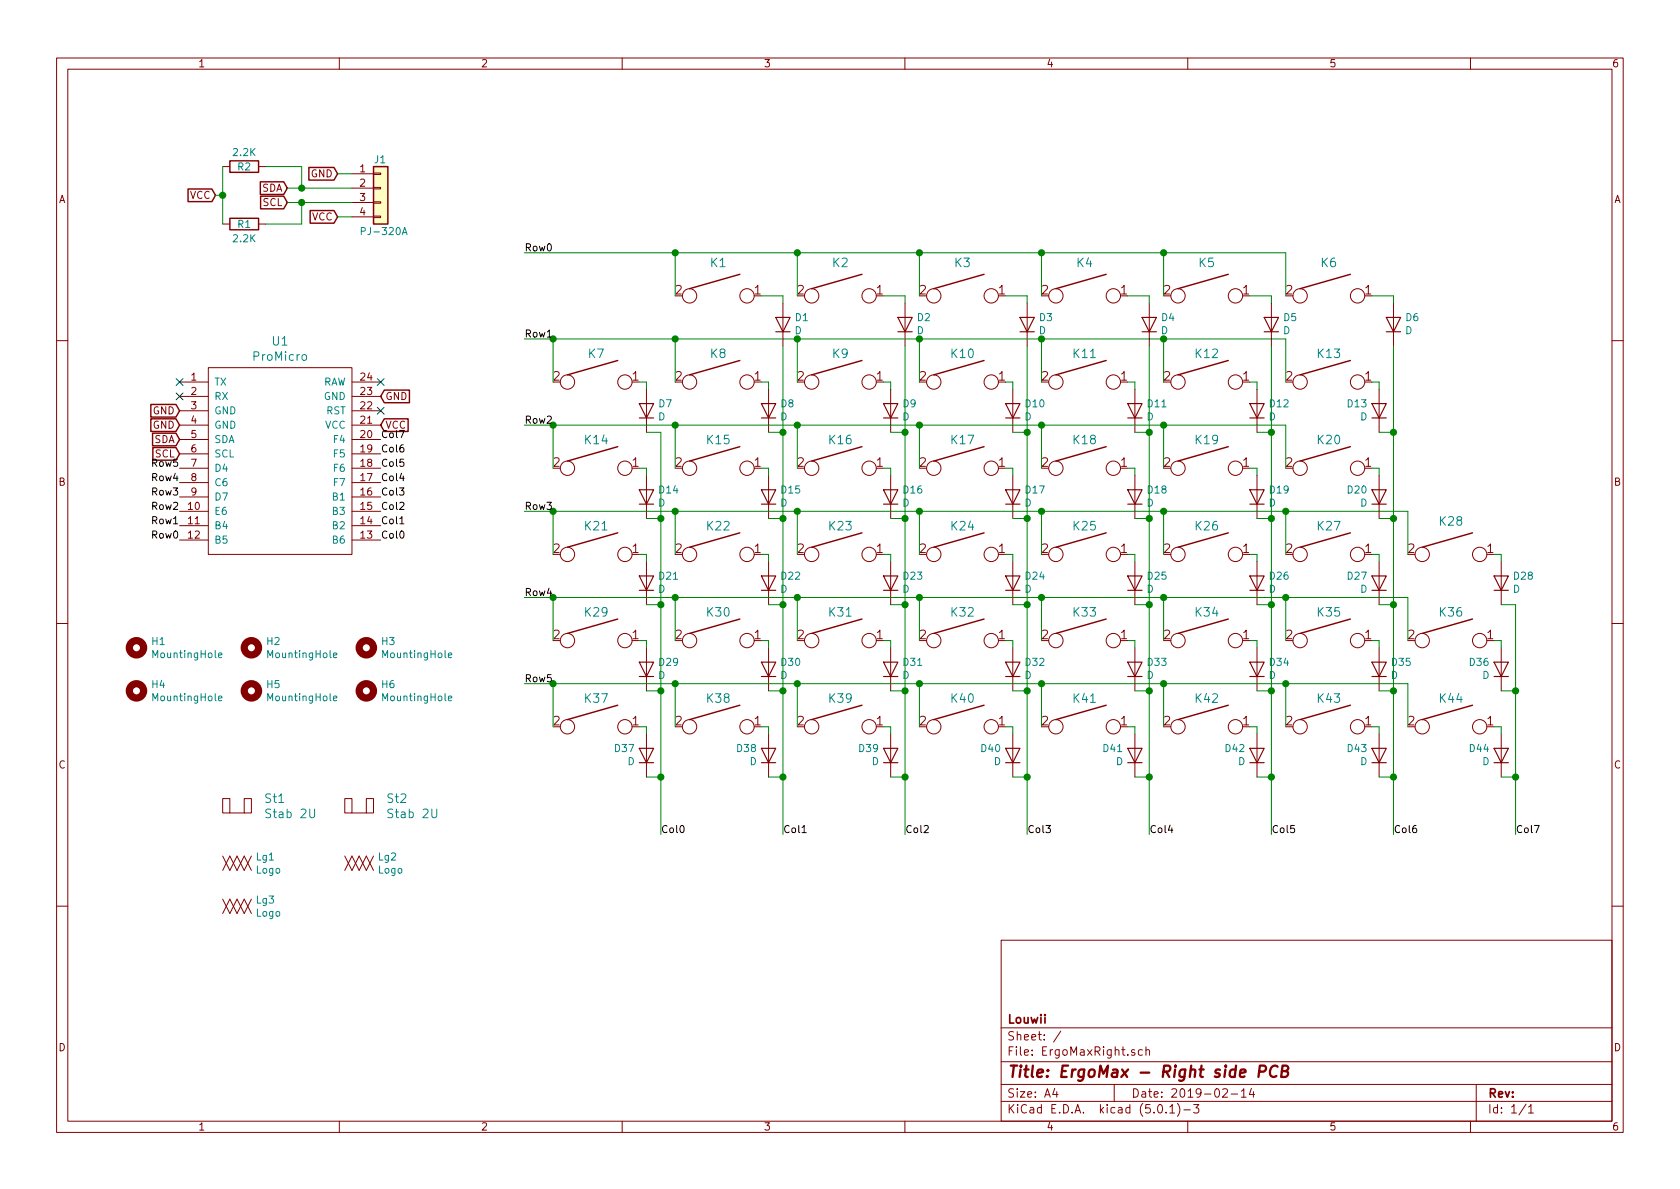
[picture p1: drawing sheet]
<svg xmlns="http://www.w3.org/2000/svg" width="297mm" height="210mm" viewBox="0 0 297 210" stroke-linecap="round" stroke-linejoin="round" font-family="sans-serif">
<g fill="none" stroke="#840000" stroke-width=".18">
<path d="M10 10.3h277v189.9h-277zM12 12.2h273v186.1h-273zM60 10.3v1.9M110 10.3v1.9M160 10.3v1.9M210 10.3v1.9M260 10.3v1.9M39.4 39.6h1.2M39.4 29.5h1.2M45.7 39.6h1.3M45.7 29.5h1.3M62.2 30.7h3.8"/>
<path d="M62.2 33.3h3.8M62.2 35.8h3.8M62.2 38.3h3.8M66 38.2h1.3v.3h-1.3zM66 35.7h1.3v.2h-1.3zM66 33.1h1.3v.3h-1.3zM66 30.6h1.3v.3h-1.3zM138.4 53.6v7.6M160 53.6v7.6M181.6 53.6v7.6M203.2 53.6v7.6M224.8 53.6v7.6"/>
<path d="M246.4 53.6v7.6M10 60.2h2M31.7 67.6h5.1M31.7 70.1h5.1M31.7 72.6h5.1M31.7 75.2h5.1M31.7 77.7h5.1M36.8 65h25.4v33h-25.4zM62.2 67.6h5.1M62.2 70.1h5.1M62.2 72.6h5.1M62.2 75.2h5.1"/>
<path d="M62.2 77.7h5.1M114.3 68.8v7.6M135.9 68.8v7.6M157.5 68.8v7.6M179.1 68.8v7.6M200.7 68.8v7.6M222.2 68.8v7.6M243.8 68.8v7.6M285 60.2h2M31.7 80.3h5.1M31.7 82.8h5.1M31.7 85.3h5.1"/>
<path d="M31.7 87.9h5.1M31.7 90.4h5.1M31.7 93h5.1M31.7 95.5h5.1M62.2 80.3h5.1M62.2 82.8h5.1M62.2 85.3h5.1M62.2 87.9h5.1M62.2 90.4h5.1M62.2 93h5.1M62.2 95.5h5.1M114.3 84.1v7.6"/>
<path d="M114.3 99.3v7.6M135.9 84.1v7.6M135.9 99.3v7.6M157.5 84.1v7.6M157.5 99.3v7.6M179.1 84.1v7.6M179.1 99.3v7.6M200.7 84.1v7.6M200.7 99.3v7.6M222.2 84.1v7.6M222.2 99.3v7.6M243.8 84.1v7.6"/>
<path d="M243.8 99.3v7.6M265.4 99.3v7.6M10 110.3h2M114.3 114.5v7.7M135.9 114.5v7.7M157.5 114.5v7.7M179.1 114.5v7.7M200.7 114.5v7.7M222.2 114.5v7.7M243.8 114.5v7.7M265.4 114.5v7.7M285 110.3h2"/>
<path d="M114.3 129.8v7.6M135.9 129.8v7.6M157.5 129.8v7.6M179.1 129.8v7.6M200.7 129.8v7.6M222.2 129.8v7.6M243.8 129.8v7.6M265.4 129.8v7.6M39.4 141.2h1.2v2.6h-1.2zM39.4 151.4l1.2 2.5 1.3-2.5 1.3 2.5 1.2-2.5M39.4 153.9l1.2-2.5 1.3 2.5 1.3-2.5 1.2 2.5M39.4 159l1.2 2.5 1.3-2.5 1.3 2.5 1.2-2.5"/>
<path d="M40.6 143.8h2.6M43.2 141.2h1.2v2.6h-1.2zM61 141.2h1.2v2.6h-1.2zM61 151.4l1.2 2.5 1.3-2.5 1.3 2.5 1.2-2.5M61 153.9l1.2-2.5 1.3 2.5 1.3-2.5 1.2 2.5M62.2 143.8h2.6M64.8 141.2h1.2v2.6h-1.2zM10 160.2h2M39.4 161.5l1.2-2.5 1.3 2.5 1.3-2.5 1.2 2.5M177 166.3h108v32h-108zM285 160.2h2M60 198.3v1.9"/>
<path d="M110 198.3v1.9M160 198.3v1.9M177 194.8h108M177 191.8h108M177 187.8h108M177 181.8h108M186.5 192.5l-.4 1h1M186.8 193v1M187.6 182.3l-1.3 2M197 191.8v3M200.6 185.7l-.3-.1-.2 .2v.2l.5 .2v.3h-.5M202 185.7l-.5-.1-.2 .3v.6l.2 .1 .5-.1"/>
<path d="M202.6 185.7l.2-.1 .4 .1 .1 .9M202.6 185.1v1.5M204.8 195.5l.4-.2a.94 .94 0 0 1 0 1.5 .79 .79 0 0 1-.4-1.3zM206.2 196.7v.1M206.8 195.8l.5-.5v1.5M206.8 196.8h.9M208.2 195.1a1.71 1.71 0 0 1 0 2.3M209.3 196.3h1.2M210 198.3v1.9M211 195.3h1l-.5 .6 .4 .1v.7l-.2 .1-.7-.1M216.2 192.7l.2-.2h.4l.2 .5-.9 1h.9M217.7 193.5h1.1"/>
<path d="M219.5 193l.4-.5v1.5M219.5 194h.8M221.3 192.5l-.4 1h.9M221.6 193v1M260 198.3v1.9M261 191.8v6.5M269.8 195.2l-1.2 2M270.3 195.8l.4-.5v1.5M270.3 196.8h.8"/>
<circle cx="121.9" cy="52.3" r="1.27"/>
<circle cx="132.1" cy="52.3" r="1.27"/>
<circle cx="143.5" cy="52.3" r="1.27"/>
<circle cx="153.7" cy="52.3" r="1.27"/>
<circle cx="165.1" cy="52.3" r="1.27"/>
<circle cx="175.3" cy="52.3" r="1.27"/>
<circle cx="186.7" cy="52.3" r="1.27"/>
<circle cx="196.8" cy="52.3" r="1.27"/>
<circle cx="208.3" cy="52.3" r="1.27"/>
<circle cx="218.4" cy="52.3" r="1.27"/>
<circle cx="229.9" cy="52.3" r="1.27"/>
<circle cx="240" cy="52.3" r="1.27"/>
<circle cx="100.3" cy="67.6" r="1.27"/>
<circle cx="110.5" cy="67.6" r="1.27"/>
<circle cx="121.9" cy="67.6" r="1.27"/>
<circle cx="132.1" cy="67.6" r="1.27"/>
<circle cx="143.5" cy="67.6" r="1.27"/>
<circle cx="153.7" cy="67.6" r="1.27"/>
<circle cx="165.1" cy="67.6" r="1.27"/>
<circle cx="175.3" cy="67.6" r="1.27"/>
<circle cx="186.7" cy="67.6" r="1.27"/>
<circle cx="196.8" cy="67.6" r="1.27"/>
<circle cx="208.3" cy="67.6" r="1.27"/>
<circle cx="218.4" cy="67.6" r="1.27"/>
<circle cx="229.9" cy="67.6" r="1.27"/>
<circle cx="240" cy="67.6" r="1.27"/>
<circle cx="100.3" cy="98" r="1.27"/>
<circle cx="100.3" cy="82.8" r="1.27"/>
<circle cx="110.5" cy="82.8" r="1.27"/>
<circle cx="110.5" cy="98" r="1.27"/>
<circle cx="121.9" cy="82.8" r="1.27"/>
<circle cx="121.9" cy="98" r="1.27"/>
<circle cx="132.1" cy="82.8" r="1.27"/>
<circle cx="132.1" cy="98" r="1.27"/>
<circle cx="143.5" cy="82.8" r="1.27"/>
<circle cx="143.5" cy="98" r="1.27"/>
<circle cx="153.7" cy="98" r="1.27"/>
<circle cx="153.7" cy="82.8" r="1.27"/>
<circle cx="165.1" cy="82.8" r="1.27"/>
<circle cx="165.1" cy="98" r="1.27"/>
<circle cx="175.3" cy="82.8" r="1.27"/>
<circle cx="175.3" cy="98" r="1.27"/>
<circle cx="186.7" cy="82.8" r="1.27"/>
<circle cx="186.7" cy="98" r="1.27"/>
<circle cx="196.8" cy="98" r="1.27"/>
<circle cx="196.8" cy="82.8" r="1.27"/>
<circle cx="208.3" cy="98" r="1.27"/>
<circle cx="208.3" cy="82.8" r="1.27"/>
<circle cx="218.4" cy="98" r="1.27"/>
<circle cx="218.4" cy="82.8" r="1.27"/>
<circle cx="229.9" cy="82.8" r="1.27"/>
<circle cx="229.9" cy="98" r="1.27"/>
<circle cx="240" cy="82.8" r="1.27"/>
<circle cx="240" cy="98" r="1.27"/>
<circle cx="251.5" cy="98" r="1.27"/>
<circle cx="261.6" cy="98" r="1.27"/>
<circle cx="100.3" cy="113.3" r="1.27"/>
<circle cx="110.5" cy="113.3" r="1.27"/>
<circle cx="121.9" cy="113.3" r="1.27"/>
<circle cx="132.1" cy="113.3" r="1.27"/>
<circle cx="143.5" cy="113.3" r="1.27"/>
<circle cx="153.7" cy="113.3" r="1.27"/>
<circle cx="165.1" cy="113.3" r="1.27"/>
<circle cx="175.3" cy="113.3" r="1.27"/>
<circle cx="186.7" cy="113.3" r="1.27"/>
<circle cx="196.8" cy="113.3" r="1.27"/>
<circle cx="208.3" cy="113.3" r="1.27"/>
<circle cx="218.4" cy="113.3" r="1.27"/>
<circle cx="229.9" cy="113.3" r="1.27"/>
<circle cx="240" cy="113.3" r="1.27"/>
<circle cx="251.5" cy="113.3" r="1.27"/>
<circle cx="261.6" cy="113.3" r="1.27"/>
<circle cx="100.3" cy="128.5" r="1.27"/>
<circle cx="110.5" cy="128.5" r="1.27"/>
<circle cx="121.9" cy="128.5" r="1.27"/>
<circle cx="132.1" cy="128.5" r="1.27"/>
<circle cx="143.5" cy="128.5" r="1.27"/>
<circle cx="153.7" cy="128.5" r="1.27"/>
<circle cx="165.1" cy="128.5" r="1.27"/>
<circle cx="175.3" cy="128.5" r="1.27"/>
<circle cx="186.7" cy="128.5" r="1.27"/>
<circle cx="196.8" cy="128.5" r="1.27"/>
<circle cx="208.3" cy="128.5" r="1.27"/>
<circle cx="218.4" cy="128.5" r="1.27"/>
<circle cx="229.9" cy="128.5" r="1.27"/>
<circle cx="240" cy="128.5" r="1.27"/>
<circle cx="251.5" cy="128.5" r="1.27"/>
<circle cx="261.6" cy="128.5" r="1.27"/>
</g>
<path d="M222.6 189.5h.8a.56 .56 0 0 0 .4-.5 .56 .56 0 0 0-.3-.6h-.7l-.3 2M225.9 188.6a.87 .87 0 0 0-1 0 .87 .87 0 0 0-.4 1 .69 .69 0 0 0 .3 .8 .69 .69 0 0 0 .9-.1M226.6 189.4l.9-.1a.46 .46 0 0 0 .3-.5 .46 .46 0 0 0-.4-.4h-.6l-.3 2h.8a.53 .53 0 0 0 .4-.5 .53 .53 0 0 0-.4-.5" fill="none" stroke="#840000" stroke-width=".41"/>
<path d="M63.9 40.9l.6-.1v-.4l-.1-.2h-.5v1.3M71.1 41.5l.5-1.3 .4 1.3M71.2 41.1h.7M53.5 62.8l.2-.1 .4 .1 .1 .6-.1 .2-.4 .1-.2-.1zM38.6 115.9l.6-.1v-.3h-.4l-.2 .1 .1 .7h.5M59 115.9l.6-.1-.1-.3h-.3l-.2 .1v.7h.5M79.3 115.9l.6-.1-.1-.3h-.3l-.2 .1v.7h.5M38.6 123.5l.6-.1v-.3h-.4l-.2 .2 .1 .6h.5M59 123.5l.6-.1-.1-.3h-.3l-.2 .2v.6h.5M79.3 123.5l.6-.1-.1-.3h-.3l-.2 .2v.6h.5" fill="none" stroke="#008484" stroke-width=".18"/>
<g fill="none" stroke="#840000" stroke-width=".25">
<path d="M33.2 33.4h4.3l.6 1.1-.6 1.2h-4.3zM40.6 38.6h5.1v2h-5.1zM40.6 28.4h5.1v2.1h-5.1zM46 32.2h4.2l.6 1.1-.6 1.1h-4.2zM46.1 34.7h4.1l.6 1.1-.6 1.1h-4.1zM54.6 29.6h4.5l.6 1.1-.6 1.1h-4.5zM54.8 37.2h4.3l.6 1.1-.6 1.2h-4.3zM66 29.5h2.6v10.1h-2.6zM130.8 48.5l-8.9 2.5M152.4 48.5l-8.9 2.5M174 48.5l-8.9 2.5M195.6 48.5l-8.9 2.5"/>
<path d="M217.2 48.5l-8.9 2.5M238.8 48.5l-8.9 2.5M26.7 71.5h4.4l.6 1.1-.6 1.2h-4.4zM26.7 74.1h4.4l.6 1.1-.6 1.1h-4.4zM27 76.6h4.1l.6 1.1-.6 1.1h-4.1zM27 79.1h4.1l.6 1.2-.6 1.1h-4.1zM67.9 69h4.5v2.2h-4.5l-.6-1.1zM67.9 74.1h4.3v2.2h-4.3l-.6-1.1zM109.2 63.7l-8.9 2.6M109.2 79l-8.9 2.5M130.8 63.7l-8.9 2.6M130.8 79l-8.9 2.5"/>
<path d="M152.4 63.7l-8.9 2.6M152.4 79l-8.9 2.5M174 63.7l-8.9 2.6M174 79l-8.9 2.5M195.6 63.7l-8.9 2.6M195.6 79l-8.9 2.5M217.2 63.7l-8.9 2.6M217.2 79l-8.9 2.5M238.8 63.7l-8.9 2.6M238.8 79l-8.9 2.5M109.2 94.2l-8.9 2.6M130.8 94.2l-8.9 2.6"/>
<path d="M152.4 94.2l-8.9 2.6M174 94.2l-8.9 2.6M195.6 94.2l-8.9 2.6M217.2 94.2l-8.9 2.6M238.8 94.2l-8.9 2.6M260.3 94.2l-8.8 2.6M109.2 109.5l-8.9 2.5M130.8 109.5l-8.9 2.5M152.4 109.5l-8.9 2.5M174 109.5l-8.9 2.5M195.6 109.5l-8.9 2.5M217.2 109.5l-8.9 2.5"/>
<path d="M238.8 109.5l-8.9 2.5M260.3 109.5l-8.8 2.5M109.2 124.7l-8.9 2.5M130.8 124.7l-8.9 2.5M152.4 124.7l-8.9 2.5M174 124.7l-8.9 2.5M195.6 124.7l-8.9 2.5M217.2 124.7l-8.9 2.5M238.8 124.7l-8.9 2.5M260.3 124.7l-8.8 2.5"/>
</g>
<g fill="none" stroke="#008400" stroke-width=".18">
<path d="M38.1 34.5h1.3M39.4 29.5v10.1M47 29.5h6.3v3.8M50.8 35.8h11.4M50.8 33.3h11.4M53.3 35.8v3.8h-6.3M59.7 30.7h2.5M59.7 38.3h2.5M92.7 44.7h134.6v7.6M92.7 59.9h134.6v7.7M97.8 59.9v7.7M119.4 44.7v7.6"/>
<path d="M119.4 59.9v7.7M134.6 52.3h3.8v1.3M141 44.7v7.6M141 59.9v7.7M156.2 52.3h3.8v1.3M162.6 44.7v7.6M162.6 59.9v7.7M177.8 52.3h3.8v1.3M184.1 44.7v7.6M184.1 59.9v7.7M199.4 52.3h3.8v1.3M205.7 44.7v7.6"/>
<path d="M205.7 59.9v7.7M221 52.3h3.8v1.3M242.6 52.3h3.8v1.3M92.7 75.2h134.6v7.6M97.8 75.2v7.6M113 67.6h1.3v1.2M114.3 76.4h2.5v71.2M119.4 75.2v7.6M134.6 67.6h1.3v1.2M135.9 76.4h2.5M138.4 61.2v86.4M141 75.2v7.6"/>
<path d="M156.2 67.6h1.3v1.2M157.5 76.4h2.5M160 61.2v86.4M162.6 75.2v7.6M177.8 67.6h1.3v1.2M179.1 76.4h2.5M181.6 61.2v86.4M184.1 75.2v7.6M199.4 67.6h1.3v1.2M200.7 76.4h2.5M203.2 61.2v86.4M205.7 75.2v7.6"/>
<path d="M221 67.6h1.2v1.2M222.2 76.4h2.6M224.8 61.2v86.4M242.6 67.6h1.2v1.2M243.8 76.4h2.6M246.4 61.2v86.4M92.7 90.4h156.2v7.6M97.8 90.4v7.6M113 82.8h1.3v1.3M113 98h1.3v1.3M114.3 91.7h2.5M119.4 90.4v7.6"/>
<path d="M134.6 82.8h1.3v1.3M134.6 98h1.3v1.3M135.9 91.7h2.5M141 90.4v7.6M156.2 82.8h1.3v1.3M156.2 98h1.3v1.3M157.5 91.7h2.5M162.6 90.4v7.6M177.8 82.8h1.3v1.3M177.8 98h1.3v1.3M179.1 91.7h2.5M184.1 90.4v7.6"/>
<path d="M199.4 82.8h1.3v1.3M199.4 98h1.3v1.3M200.7 91.7h2.5M205.7 90.4v7.6M221 82.8h1.2v1.3M221 98h1.2v1.3M222.2 91.7h2.6M227.3 90.4v7.6M242.6 82.8h1.2v1.3M242.6 98h1.2v1.3M243.8 91.7h2.6M264.2 98h1.2v1.3"/>
<path d="M92.7 105.7h156.2v7.6M97.8 105.7v7.6M113 113.3h1.3v1.2M114.3 106.9h2.5M119.4 105.7v7.6M134.6 113.3h1.3v1.2M135.9 106.9h2.5M141 105.7v7.6M156.2 113.3h1.3v1.2M157.5 106.9h2.5M162.6 105.7v7.6M177.8 113.3h1.3v1.2"/>
<path d="M179.1 106.9h2.5M184.1 105.7v7.6M199.4 113.3h1.3v1.2M200.7 106.9h2.5M205.7 105.7v7.6M221 113.3h1.2v1.2M222.2 106.9h2.6M227.3 105.7v7.6M242.6 113.3h1.2v1.2M243.8 106.9h2.6M264.2 113.3h1.2v1.2M265.4 106.9h2.6v40.7"/>
<path d="M92.7 120.9h156.2v7.6M97.8 120.9v7.6M113 128.5h1.3v1.3M114.3 122.2h2.5M114.3 137.4h2.5M119.4 120.9v7.6M134.6 128.5h1.3v1.3M135.9 122.2h2.5M135.9 137.4h2.5M141 120.9v7.6M156.2 128.5h1.3v1.3M157.5 122.2h2.5"/>
<path d="M157.5 137.4h2.5M162.6 120.9v7.6M177.8 128.5h1.3v1.3M179.1 122.2h2.5M179.1 137.4h2.5M184.1 120.9v7.6M199.4 128.5h1.3v1.3M200.7 122.2h2.5M200.7 137.4h2.5M205.7 120.9v7.6M221 128.5h1.2v1.3M222.2 122.2h2.6"/>
<path d="M222.2 137.4h2.6M227.3 120.9v7.6M242.6 128.5h1.2v1.3M243.8 122.2h2.6M243.8 137.4h2.6M264.2 128.5h1.2v1.3M265.4 122.2h2.6M265.4 137.4h2.6"/>
</g>
<g fill="#008400" stroke="#008400" stroke-width=".25">
<circle cx="141" cy="44.7" r=".51"/>
<circle cx="162.6" cy="44.7" r=".51"/>
<circle cx="184.2" cy="44.7" r=".51"/>
<circle cx="205.7" cy="44.7" r=".51"/>
<circle cx="162.6" cy="59.9" r=".51"/>
<circle cx="184.2" cy="59.9" r=".51"/>
<circle cx="205.7" cy="59.9" r=".51"/>
<circle cx="141" cy="59.9" r=".51"/>
<circle cx="97.8" cy="59.9" r=".51"/>
<circle cx="119.4" cy="59.9" r=".51"/>
<circle cx="138.4" cy="76.4" r=".51"/>
<circle cx="138.4" cy="91.7" r=".51"/>
<circle cx="138.4" cy="106.9" r=".51"/>
<circle cx="138.4" cy="122.2" r=".51"/>
<circle cx="138.4" cy="137.4" r=".51"/>
<circle cx="160" cy="76.4" r=".51"/>
<circle cx="160" cy="91.7" r=".51"/>
<circle cx="160" cy="106.9" r=".51"/>
<circle cx="160" cy="122.2" r=".51"/>
<circle cx="160" cy="137.4" r=".51"/>
<circle cx="181.6" cy="76.4" r=".51"/>
<circle cx="181.6" cy="91.7" r=".51"/>
<circle cx="181.6" cy="106.9" r=".51"/>
<circle cx="181.6" cy="122.2" r=".51"/>
<circle cx="181.6" cy="137.4" r=".51"/>
<circle cx="203.2" cy="76.4" r=".51"/>
<circle cx="203.2" cy="91.7" r=".51"/>
<circle cx="203.2" cy="106.9" r=".51"/>
<circle cx="203.2" cy="122.2" r=".51"/>
<circle cx="203.2" cy="137.4" r=".51"/>
<circle cx="224.8" cy="137.4" r=".51"/>
<circle cx="224.8" cy="122.2" r=".51"/>
<circle cx="224.8" cy="106.9" r=".51"/>
<circle cx="224.8" cy="91.7" r=".51"/>
<circle cx="224.8" cy="76.4" r=".51"/>
<circle cx="246.4" cy="76.4" r=".51"/>
<circle cx="246.4" cy="91.7" r=".51"/>
<circle cx="246.4" cy="106.9" r=".51"/>
<circle cx="246.4" cy="122.2" r=".51"/>
<circle cx="246.4" cy="137.4" r=".51"/>
<circle cx="116.8" cy="137.4" r=".51"/>
<circle cx="116.8" cy="122.2" r=".51"/>
<circle cx="116.8" cy="106.9" r=".51"/>
<circle cx="116.8" cy="91.7" r=".51"/>
<circle cx="97.8" cy="75.2" r=".51"/>
<circle cx="119.4" cy="75.2" r=".51"/>
<circle cx="141" cy="75.2" r=".51"/>
<circle cx="162.6" cy="75.2" r=".51"/>
<circle cx="184.2" cy="75.2" r=".51"/>
<circle cx="205.7" cy="75.2" r=".51"/>
<circle cx="97.8" cy="90.4" r=".51"/>
<circle cx="119.4" cy="90.4" r=".51"/>
<circle cx="141" cy="90.4" r=".51"/>
<circle cx="162.6" cy="90.4" r=".51"/>
<circle cx="184.2" cy="90.4" r=".51"/>
<circle cx="205.7" cy="90.4" r=".51"/>
<circle cx="97.8" cy="105.7" r=".51"/>
<circle cx="119.4" cy="105.7" r=".51"/>
<circle cx="141" cy="105.7" r=".51"/>
<circle cx="162.6" cy="105.7" r=".51"/>
<circle cx="184.2" cy="105.7" r=".51"/>
<circle cx="205.7" cy="105.7" r=".51"/>
<circle cx="97.8" cy="120.9" r=".51"/>
<circle cx="119.4" cy="120.9" r=".51"/>
<circle cx="141" cy="120.9" r=".51"/>
<circle cx="162.6" cy="120.9" r=".51"/>
<circle cx="184.2" cy="120.9" r=".51"/>
<circle cx="205.7" cy="120.9" r=".51"/>
<circle cx="119.4" cy="44.7" r=".51"/>
<circle cx="227.3" cy="90.4" r=".51"/>
<circle cx="227.3" cy="105.7" r=".51"/>
<circle cx="227.3" cy="120.9" r=".51"/>
<circle cx="268" cy="137.4" r=".51"/>
<circle cx="268" cy="122.2" r=".51"/>
<circle cx="39.4" cy="34.5" r=".51"/>
<circle cx="53.3" cy="33.3" r=".51"/>
<circle cx="53.3" cy="35.8" r=".51"/>
</g>
<g fill="none" stroke="#840000" stroke-width=".2">
<path d="M137.2 56.1h2.5l-1.3 2.6zM137.2 58.7h2.5M158.7 56.1h2.6l-1.3 2.6zM158.7 58.7h2.6M180.3 56.1h2.6l-1.3 2.6zM180.3 58.7h2.6M201.9 56.1h2.6l-1.3 2.6zM201.9 58.7h2.6M223.5 56.1h2.6l-1.3 2.6zM223.5 58.7h2.6M245.1 56.1h2.5l-1.2 2.6zM245.1 58.7h2.5"/>
<path d="M113 71.4h2.6l-1.3 2.5zM113 73.9h2.6M134.6 71.4h2.6l-1.3 2.5zM134.6 73.9h2.6M156.2 71.4h2.5l-1.2 2.5zM156.2 73.9h2.5M177.8 71.4h2.5l-1.2 2.5zM177.8 73.9h2.5M199.4 71.4h2.5l-1.2 2.5zM199.4 73.9h2.5M221 71.4h2.5l-1.3 2.5zM221 73.9h2.5"/>
<path d="M242.6 71.4h2.5l-1.3 2.5zM242.6 73.9h2.5M113 86.6h2.6l-1.3 2.5zM113 89.1h2.6M134.6 86.6h2.6l-1.3 2.5zM134.6 89.1h2.6M156.2 86.6h2.5l-1.2 2.5zM156.2 89.1h2.5M177.8 86.6h2.5l-1.2 2.5zM177.8 89.1h2.5M199.4 86.6h2.5l-1.2 2.5zM199.4 89.1h2.5"/>
<path d="M221 86.6h2.5l-1.3 2.5zM221 89.1h2.5M242.6 86.6h2.5l-1.3 2.5zM242.6 89.1h2.5M113 101.8h2.6l-1.3 2.6zM113 117.1h2.6l-1.3 2.5zM113 104.4h2.6M113 119.6h2.6M134.6 101.8h2.6l-1.3 2.6zM134.6 117.1h2.6l-1.3 2.5zM134.6 104.4h2.6M134.6 119.6h2.6"/>
<path d="M156.2 101.8h2.5l-1.2 2.6zM156.2 117.1h2.5l-1.2 2.5zM156.2 104.4h2.5M156.2 119.6h2.5M177.8 101.8h2.5l-1.2 2.6zM177.8 117.1h2.5l-1.2 2.5zM177.8 104.4h2.5M177.8 119.6h2.5M199.4 101.8h2.5l-1.2 2.6zM199.4 117.1h2.5l-1.2 2.5zM199.4 104.4h2.5M199.4 119.6h2.5"/>
<path d="M221 101.8h2.5l-1.3 2.6zM221 117.1h2.5l-1.3 2.5zM221 104.4h2.5M221 119.6h2.5M242.6 101.8h2.5l-1.3 2.6zM242.6 117.1h2.5l-1.3 2.5zM242.6 104.4h2.5M242.6 119.6h2.5M264.2 101.8h2.5l-1.3 2.6zM264.2 117.1h2.5l-1.3 2.5zM264.2 104.4h2.5M264.2 119.6h2.5"/>
<path d="M113 132.3h2.6l-1.3 2.6zM113 134.9h2.6M134.6 132.3h2.6l-1.3 2.6zM134.6 134.9h2.6M156.2 132.3h2.5l-1.2 2.6zM156.2 134.9h2.5M177.8 132.3h2.5l-1.2 2.6zM177.8 134.9h2.5M199.4 132.3h2.5l-1.2 2.6zM199.4 134.9h2.5M221 132.3h2.5l-1.3 2.6zM221 134.9h2.5"/>
<path d="M242.6 132.3h2.5l-1.3 2.6zM242.6 134.9h2.5M264.2 132.3h2.5l-1.3 2.6zM264.2 134.9h2.5"/>
</g>
<path d="M70.7 92.6h.7M141.8 147.2h.7" fill="none" stroke="#000" stroke-width=".18"/>
<path d="M31.1 66.9l1.3 1.3M31.1 69.5l1.3 1.2M32.4 66.9l-1.3 1.3M32.4 69.5l-1.3 1.2M66.7 66.9l1.2 1.3M66.7 72l1.2 1.2M67.9 66.9l-1.2 1.3M67.9 72l-1.2 1.2" fill="none" stroke="#000084" stroke-width=".18"/>
<path d="M66 29.5h2.6v10.1h-2.6z" fill="#ffffc2" stroke="#ffffc2" stroke-width=".18"/>
<g fill="none" stroke="#840000" stroke-width="1.3">
<circle cx="24.1" cy="114.5" r="1.27"/>
<circle cx="44.4" cy="114.5" r="1.27"/>
<circle cx="64.8" cy="114.5" r="1.27"/>
<circle cx="24.1" cy="122.2" r="1.27"/>
<circle cx="44.4" cy="122.2" r="1.27"/>
<circle cx="64.8" cy="122.2" r="1.27"/>
</g>
<text font-size="2.8" fill="#840000" x="178" y="190.5">Title: ErgoMax - Right side PCB</text>
<g font-size="2.1" fill="#008484">
<text x="125.7" y="47.2">K1</text>
<text x="147.2" y="47.2">K2</text>
<text x="168.8" y="47.2">K3</text>
<text x="190.4" y="47.2">K4</text>
<text x="212" y="47.2">K5</text>
<text x="233.6" y="47.2">K6</text>
<text x="44.9" y="63.8">ProMicro</text>
<text x="48.2" y="61.1">U1</text>
<text x="104.1" y="63.3">K7</text>
<text x="125.7" y="63.3">K8</text>
<text x="147.2" y="63.3">K9</text>
<text x="168.2" y="63.3">K10</text>
<text x="189.8" y="63.3">K11</text>
<text x="211.4" y="63.3">K12</text>
<text x="233" y="63.3">K13</text>
<text x="103.5" y="78.6">K14</text>
<text x="125.1" y="78.6">K15</text>
<text x="146.7" y="78.6">K16</text>
<text x="168.2" y="78.6">K17</text>
<text x="189.8" y="78.6">K18</text>
<text x="211.4" y="78.6">K19</text>
<text x="233" y="78.6">K20</text>
<text x="103.5" y="93.8">K21</text>
<text x="125.1" y="93.8">K22</text>
<text x="146.7" y="93.8">K23</text>
<text x="168.2" y="93.8">K24</text>
<text x="189.8" y="93.8">K25</text>
<text x="211.4" y="93.8">K26</text>
<text x="233" y="93.8">K27</text>
<text x="254.6" y="93">K28</text>
<text x="103.5" y="109">K29</text>
<text x="125.1" y="109">K30</text>
<text x="146.7" y="109">K31</text>
<text x="168.2" y="109">K32</text>
<text x="189.8" y="109">K33</text>
<text x="211.4" y="109">K34</text>
<text x="233" y="109">K35</text>
<text x="254.6" y="109">K36</text>
<text x="103.5" y="124.3">K37</text>
<text x="125.1" y="124.3">K38</text>
<text x="146.7" y="124.3">K39</text>
<text x="168.2" y="124.3">K40</text>
<text x="189.8" y="124.3">K41</text>
<text x="211.4" y="124.3">K42</text>
<text x="233" y="124.3">K43</text>
<text x="254.6" y="124.3">K44</text>
<text x="46.9" y="142">St1</text>
<text x="68.5" y="142">St2</text>
<text x="47.4" y="144.7">Stab 2U</text>
<text x="69" y="144.7">Stab 2U</text>
</g>
<g font-size="2.1" fill="#840000">
<text x="119.4" y="52.1">2</text>
<text x="133.4" y="52.1">1</text>
<text x="141" y="52.1">2</text>
<text x="155" y="52.1">1</text>
<text x="162.6" y="52.1">2</text>
<text x="176.6" y="52.1">1</text>
<text x="184.2" y="52.1">2</text>
<text x="198.2" y="52.1">1</text>
<text x="205.8" y="52.1">2</text>
<text x="219.8" y="52.1">1</text>
<text x="227.4" y="52.1">2</text>
<text x="241.4" y="52.1">1</text>
<text x="97.8" y="67.3">2</text>
<text x="111.8" y="67.3">1</text>
<text x="119.4" y="67.3">2</text>
<text x="133.4" y="67.3">1</text>
<text x="141" y="67.3">2</text>
<text x="155" y="67.3">1</text>
<text x="162.6" y="67.3">2</text>
<text x="176.6" y="67.3">1</text>
<text x="184.2" y="67.3">2</text>
<text x="198.2" y="67.3">1</text>
<text x="205.8" y="67.3">2</text>
<text x="219.8" y="67.3">1</text>
<text x="227.4" y="67.3">2</text>
<text x="241.4" y="67.3">1</text>
<text x="97.8" y="82.5">2</text>
<text x="111.8" y="82.5">1</text>
<text x="119.4" y="82.5">2</text>
<text x="133.4" y="82.5">1</text>
<text x="141" y="82.5">2</text>
<text x="155" y="82.5">1</text>
<text x="162.6" y="82.5">2</text>
<text x="176.6" y="82.5">1</text>
<text x="184.2" y="82.5">2</text>
<text x="198.2" y="82.5">1</text>
<text x="205.8" y="82.5">2</text>
<text x="219.8" y="82.5">1</text>
<text x="227.4" y="82.5">2</text>
<text x="241.4" y="82.5">1</text>
<text x="97.8" y="97.8">2</text>
<text x="111.8" y="97.8">1</text>
<text x="119.4" y="97.8">2</text>
<text x="133.4" y="97.8">1</text>
<text x="141" y="97.8">2</text>
<text x="155" y="97.8">1</text>
<text x="162.6" y="97.8">2</text>
<text x="176.6" y="97.8">1</text>
<text x="184.2" y="97.8">2</text>
<text x="198.2" y="97.8">1</text>
<text x="205.8" y="97.8">2</text>
<text x="219.8" y="97.8">1</text>
<text x="227.4" y="97.8">2</text>
<text x="241.4" y="97.8">1</text>
<text x="249" y="97.8">2</text>
<text x="262.9" y="97.8">1</text>
<text x="97.8" y="113">2</text>
<text x="111.8" y="113">1</text>
<text x="119.4" y="113">2</text>
<text x="133.4" y="113">1</text>
<text x="141" y="113">2</text>
<text x="155" y="113">1</text>
<text x="162.6" y="113">2</text>
<text x="176.6" y="113">1</text>
<text x="184.2" y="113">2</text>
<text x="198.2" y="113">1</text>
<text x="205.8" y="113">2</text>
<text x="219.8" y="113">1</text>
<text x="227.4" y="113">2</text>
<text x="241.4" y="113">1</text>
<text x="249" y="113">2</text>
<text x="262.9" y="113">1</text>
<text x="97.8" y="128.3">2</text>
<text x="111.8" y="128.3">1</text>
<text x="119.4" y="128.3">2</text>
<text x="133.4" y="128.3">1</text>
<text x="141" y="128.3">2</text>
<text x="155" y="128.3">1</text>
<text x="162.6" y="128.3">2</text>
<text x="176.6" y="128.3">1</text>
<text x="184.2" y="128.3">2</text>
<text x="198.2" y="128.3">1</text>
<text x="205.8" y="128.3">2</text>
<text x="219.8" y="128.3">1</text>
<text x="227.4" y="128.3">2</text>
<text x="241.4" y="128.3">1</text>
<text x="249" y="128.3">2</text>
<text x="262.9" y="128.3">1</text>
<text x="178" y="184">Sheet: /</text>
<text x="178" y="181">Louwii</text>
<text x="178" y="186.7">File: ErgoMaxRight.sch</text>
<text x="178" y="196.9">KiCad E.D.A. kicad (5.0.1)-3</text>
<text x="178" y="194.1">Size: A4</text>
<text x="200" y="194.1">Date: 2019-02-14</text>
<text x="263" y="194.1">Rev:</text>
<text x="263" y="196.9">Id: 1/1</text>
</g>
<g font-size="1.8" fill="#840000">
<text x="35" y="11.9">1</text>
<text x="85" y="11.9">2</text>
<text x="135" y="11.9">3</text>
<text x="185" y="11.9">4</text>
<text x="235" y="11.9">5</text>
<text x="285" y="11.9">6</text>
<text x="10.4" y="35.9">A</text>
<text x="33.6" y="35.2">VCC</text>
<text x="46.3" y="33.9">SDA</text>
<text x="55" y="31.4">GND</text>
<text x="63.7" y="30.5">1</text>
<text x="63.7" y="33">2</text>
<text x="63.7" y="35.6">3</text>
<text x="285.4" y="35.9">A</text>
<text x="46.5" y="36.4">SCL</text>
<text x="55.2" y="39">VCC</text>
<text x="63.7" y="38.1">4</text>
<text x="33.8" y="67.3">1</text>
<text x="33.8" y="69.8">2</text>
<text x="63.8" y="69.8">23</text>
<text x="63.8" y="67.3">24</text>
<text x="68.1" y="70.7">GND</text>
<text x="27" y="73.3">GND</text>
<text x="27" y="75.8">GND</text>
<text x="33.8" y="72.4">3</text>
<text x="33.8" y="74.9">4</text>
<text x="33.8" y="77.5">5</text>
<text x="63.8" y="77.5">20</text>
<text x="63.8" y="74.9">21</text>
<text x="63.8" y="72.4">22</text>
<text x="68.1" y="75.8">VCC</text>
<text x="27.2" y="78.4">SDA</text>
<text x="27.4" y="80.9">SCL</text>
<text x="33.8" y="80">6</text>
<text x="33.8" y="82.5">7</text>
<text x="63.8" y="82.5">18</text>
<text x="63.8" y="80">19</text>
<text x="10.4" y="85.9">B</text>
<text x="33.8" y="85.1">8</text>
<text x="33.8" y="87.6">9</text>
<text x="63.8" y="87.6">16</text>
<text x="63.8" y="85.1">17</text>
<text x="285.4" y="85.9">B</text>
<text x="33.3" y="90.2">10</text>
<text x="33.3" y="92.7">11</text>
<text x="33.3" y="95.2">12</text>
<text x="63.8" y="95.2">13</text>
<text x="63.8" y="92.7">14</text>
<text x="63.8" y="90.2">15</text>
<text x="10.4" y="135.9">C</text>
<text x="285.4" y="135.9">C</text>
<text x="10.4" y="185.9">D</text>
<text x="285.4" y="185.9">D</text>
<text x="35" y="199.9">1</text>
<text x="85" y="199.9">2</text>
<text x="135" y="199.9">3</text>
<text x="185" y="199.9">4</text>
<text x="235" y="199.9">5</text>
<text x="285" y="199.9">6</text>
</g>
<g font-size="1.8" fill="#008484">
<text x="41.3" y="27.6">2.2K</text>
<text x="66.2" y="28.9">J1</text>
<text x="42.1" y="30.1">R2</text>
<text x="42.1" y="40.3">R1</text>
<text x="64.4" y="41.6">PJ-320A</text>
<text x="41.3" y="42.8">2.2K</text>
<text x="140.5" y="59.1">D</text>
<text x="140.6" y="56.8">D1</text>
<text x="162.1" y="59.1">D</text>
<text x="162.2" y="56.8">D2</text>
<text x="183.7" y="59.1">D</text>
<text x="183.8" y="56.8">D3</text>
<text x="205.3" y="59.1">D</text>
<text x="205.4" y="56.8">D4</text>
<text x="226.9" y="59.1">D</text>
<text x="227" y="56.8">D5</text>
<text x="248.5" y="59.1">D</text>
<text x="248.6" y="56.8">D6</text>
<text x="37.8" y="68.2">TX</text>
<text x="37.8" y="70.7">RX</text>
<text x="57" y="68.2">RAW</text>
<text x="57.3" y="70.7">GND</text>
<text x="37.8" y="73.3">GND</text>
<text x="37.8" y="75.8">GND</text>
<text x="57.5" y="75.8">VCC</text>
<text x="57.7" y="73.3">RST</text>
<text x="116.4" y="74.3">D</text>
<text x="116.5" y="72">D7</text>
<text x="138" y="74.3">D</text>
<text x="138.1" y="72">D8</text>
<text x="159.6" y="74.3">D</text>
<text x="159.7" y="72">D9</text>
<text x="181.2" y="74.3">D</text>
<text x="181.4" y="72">D10</text>
<text x="202.7" y="74.3">D</text>
<text x="202.9" y="72">D11</text>
<text x="224.3" y="74.3">D</text>
<text x="224.5" y="72">D12</text>
<text x="238.3" y="72">D13</text>
<text x="240.5" y="74.3">D</text>
<text x="37.8" y="78.4">SDA</text>
<text x="37.8" y="80.9">SCL</text>
<text x="37.8" y="83.4">D4</text>
<text x="59.2" y="78.4">F4</text>
<text x="59.2" y="83.4">F6</text>
<text x="59.2" y="80.9">F5</text>
<text x="37.8" y="86">C6</text>
<text x="37.8" y="88.5">D7</text>
<text x="59" y="88.5">B1</text>
<text x="59.2" y="86">F7</text>
<text x="116.4" y="89.6">D</text>
<text x="116.6" y="87.3">D14</text>
<text x="138" y="89.6">D</text>
<text x="138.2" y="87.3">D15</text>
<text x="159.6" y="89.6">D</text>
<text x="159.8" y="87.3">D16</text>
<text x="181.2" y="89.6">D</text>
<text x="181.4" y="87.3">D17</text>
<text x="202.7" y="89.6">D</text>
<text x="202.9" y="87.3">D18</text>
<text x="224.3" y="89.6">D</text>
<text x="224.5" y="87.3">D19</text>
<text x="238.3" y="87.3">D20</text>
<text x="240.5" y="89.6">D</text>
<text x="37.8" y="91.1">E6</text>
<text x="37.8" y="93.6">B4</text>
<text x="59" y="93.6">B2</text>
<text x="59" y="91.1">B3</text>
<text x="37.8" y="96.1">B5</text>
<text x="59" y="96.1">B6</text>
<text x="116.4" y="104.8">D</text>
<text x="116.6" y="102.5">D21</text>
<text x="138" y="104.8">D</text>
<text x="138.2" y="102.5">D22</text>
<text x="159.6" y="104.8">D</text>
<text x="159.8" y="102.5">D23</text>
<text x="181.2" y="104.8">D</text>
<text x="181.4" y="102.5">D24</text>
<text x="202.7" y="104.8">D</text>
<text x="202.9" y="102.5">D25</text>
<text x="224.3" y="104.8">D</text>
<text x="224.5" y="102.5">D26</text>
<text x="238.3" y="102.5">D27</text>
<text x="240.5" y="104.8">D</text>
<text x="267.5" y="104.8">D</text>
<text x="267.7" y="102.5">D28</text>
<text x="26.9" y="114.1">H1</text>
<text x="27.2" y="116.4">MountingHole</text>
<text x="47.2" y="114.1">H2</text>
<text x="47.5" y="116.4">MountingHole</text>
<text x="67.5" y="114.1">H3</text>
<text x="67.9" y="116.4">MountingHole</text>
<text x="116.6" y="117.7">D29</text>
<text x="138.2" y="117.7">D30</text>
<text x="159.8" y="117.7">D31</text>
<text x="181.4" y="117.7">D32</text>
<text x="202.9" y="117.7">D33</text>
<text x="224.5" y="117.7">D34</text>
<text x="246.1" y="117.7">D35</text>
<text x="259.9" y="117.7">D36</text>
<text x="26.9" y="121.7">H4</text>
<text x="27.2" y="124">MountingHole</text>
<text x="47.2" y="121.7">H5</text>
<text x="47.5" y="124">MountingHole</text>
<text x="67.5" y="121.7">H6</text>
<text x="67.9" y="124">MountingHole</text>
<text x="116.4" y="120.1">D</text>
<text x="138" y="120.1">D</text>
<text x="159.6" y="120.1">D</text>
<text x="181.2" y="120.1">D</text>
<text x="202.7" y="120.1">D</text>
<text x="224.3" y="120.1">D</text>
<text x="245.9" y="120.1">D</text>
<text x="262.1" y="120.1">D</text>
<text x="108.8" y="133">D37</text>
<text x="111" y="135.3">D</text>
<text x="130.4" y="133">D38</text>
<text x="132.6" y="135.3">D</text>
<text x="151.9" y="133">D39</text>
<text x="154.2" y="135.3">D</text>
<text x="173.5" y="133">D40</text>
<text x="175.7" y="135.3">D</text>
<text x="195.1" y="133">D41</text>
<text x="197.3" y="135.3">D</text>
<text x="216.7" y="133">D42</text>
<text x="218.9" y="135.3">D</text>
<text x="238.3" y="133">D43</text>
<text x="240.5" y="135.3">D</text>
<text x="259.9" y="133">D44</text>
<text x="262.1" y="135.3">D</text>
<text x="45.3" y="154.5">Logo</text>
<text x="45.3" y="152.2">Lg1</text>
<text x="66.9" y="154.5">Logo</text>
<text x="66.9" y="152.2">Lg2</text>
<text x="45.3" y="159.8">Lg3</text>
<text x="45.3" y="162.1">Logo</text>
</g>
<g font-size="1.8">
<text x="92.7" y="44.4">Row0</text>
<text x="92.7" y="59.7">Row1</text>
<text x="67.3" y="77.5">Col7</text>
<text x="92.7" y="74.9">Row2</text>
<text x="27" y="82.5">Row5</text>
<text x="67.3" y="82.5">Col5</text>
<text x="67.3" y="80">Col6</text>
<text x="27" y="85.1">Row4</text>
<text x="27" y="87.6">Row3</text>
<text x="67.3" y="87.6">Col3</text>
<text x="67.3" y="85.1">Col4</text>
<text x="27" y="90.2">Row2</text>
<text x="27" y="92.7">Row1</text>
<text x="27" y="95.2">Row0</text>
<text x="67.3" y="95.2">Col0</text>
<text x="67.3" y="92.7">Col1</text>
<text x="67.3" y="90.2">Col2</text>
<text x="92.7" y="90.2">Row3</text>
<text x="92.7" y="105.4">Row4</text>
<text x="92.7" y="120.6">Row5</text>
<text x="116.8" y="147.3">Col0</text>
<text x="138.4" y="147.3">Col1</text>
<text x="160" y="147.3">Col2</text>
<text x="181.6" y="147.3">Col3</text>
<text x="203.2" y="147.3">Col4</text>
<text x="224.8" y="147.3">Col5</text>
<text x="246.4" y="147.3">Col6</text>
<text x="268" y="147.3">Col7</text>
</g>
</svg>
